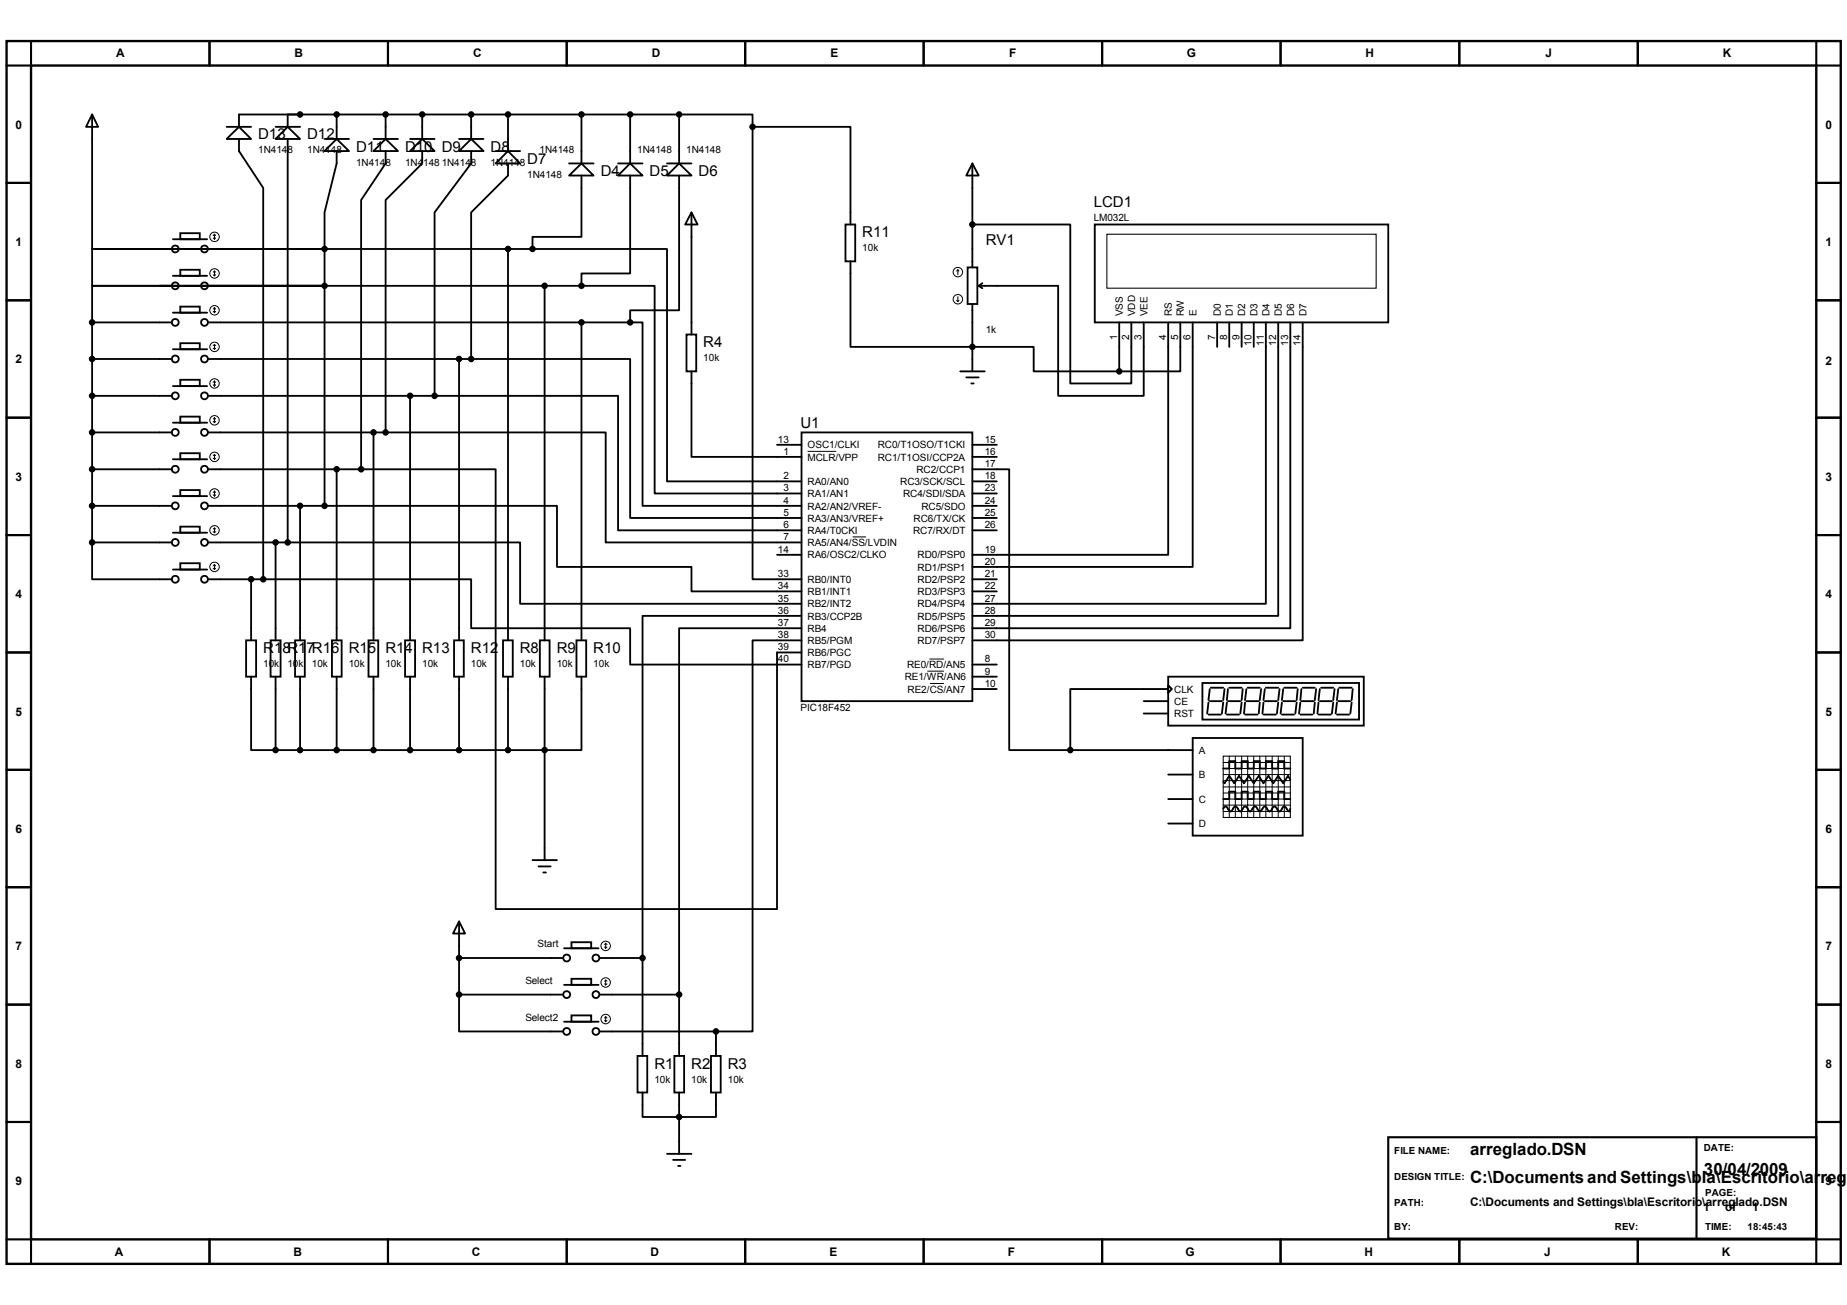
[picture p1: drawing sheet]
<svg xmlns="http://www.w3.org/2000/svg" width="297mm" height="210mm" viewBox="0 0 297 210" stroke-linecap="round" stroke-linejoin="round" font-family="sans-serif">
<path d="M1.1 6.6h294.9v196.7h-294.9zM5 10.5h287.1v188.8h-287.1z" fill="none" stroke="#000" stroke-width=".38"/>
<g fill="none" stroke="#000" stroke-width=".34">
<path d="M5 6.6v3.9h-3.9M33.7 6.6v3.9M62.4 6.6v3.9M91.1 6.6v3.9M119.8 6.6v3.9M148.5 6.6v3.9M177.2 6.6v3.9M205.9 6.6v3.9M234.7 6.6v3.9M263.4 6.6v3.9M292.1 6.6v3.9h3.9M1.1 29.4h3.9"/>
<path d="M292.1 29.4h3.9M1.1 48.3h3.9M292.1 48.3h3.9M1.1 67.2h3.9M292.1 67.2h3.9M1.1 86.1h3.9M292.1 86.1h3.9M1.1 104.9h3.9M292.1 104.9h3.9M1.1 123.8h3.9M292.1 123.8h3.9M1.1 142.7h3.9"/>
<path d="M292.1 142.7h3.9M1.1 161.6h3.9M292.1 161.6h3.9M1.1 199.3h3.9v4M1.1 180.5h3.9M33.7 199.3v4M62.4 199.3v4M91.1 199.3v4M119.8 199.3v4M148.5 199.3v4M177.2 199.3v4M205.9 199.3v4"/>
<path d="M223.3 182.9h68.8v16.3h-68.8zM234.7 199.3v4M263.4 199.3v4M272.8 182.9v16.3M292.1 180.5h3.9M296 199.3h-3.9v4"/>
</g>
<g fill="none" stroke="#000" stroke-width=".3">
<path d="M14.8 18.4l1 2h-2zM14.8 18.4v21.6h37.4h-37.4v6h37.4h-37.4v5.9M46.3 18.4v2M54.1 18.4v4M62 18.4v4M67.9 18.4v4M75.8 18.4v4M81.7 18.4v5.9M93.5 18.4v7.9M101.3 18.4v7.9M109.2 18.4h11.8v2M109.2 18.4v7.9"/>
<path d="M109.2 18.4h-70.8v2M27.8 38.5h5.5M29 37.5h3.1v1h-3.1zM36.4 22.4l2-2 2 2zM36.4 20.4h4M38.4 22.4v1.9l3.9 5.9v63M44.3 20.4h4M46.3 20.4l2 2h-4zM46.3 22.4v64.8M52.2 22.4h3.9M54.1 22.4l2 1.9h-3.9zM54.1 24.3v2l-1.9 7.9v47.2"/>
<path d="M60.1 22.4h3.9M62 22.4l2 1.9h-3.9zM62 24.3v2l-3.9 5.9v43.3M66 22.4h3.9M67.9 22.4l2 1.9h-3.9zM67.9 24.3v2l-5.9 5.9v37.4M73.8 24.3l2-1.9 2 1.9zM73.8 22.4h4M75.8 24.3v2l-5.9 7.9v29.5M79.7 24.3h3.9M81.7 24.3l1.9 2h-3.9zM81.7 26.3v1.9l-5.9 6v23.5"/>
<path d="M91.5 28.2l2-1.9 2 1.9zM91.5 26.3h4M93.5 28.2v9.9h-7.9v1.9M99.4 26.3h3.9M101.3 26.3l2 1.9h-3.9zM101.3 28.2v15.8h-7.8v2M107.3 26.3h3.9M109.2 26.3l2 1.9h-3.9zM109.2 28.2v21.7h-7.9v2M111.2 34.2l1 1.9h-2zM111.2 34.2v19.6M121 20.4h15.8v15.7"/>
<path d="M121 20.4v72.8h7.9M136 36.1h1.5v5.9h-1.5zM156.4 26.3l1 1.9h-2zM156.4 36.1h15.7v25.6h9.8v-9.8M156.4 26.3v16.7M176.1 36.1h47.2v15.8h-47.2zM14.8 51.9h12.8M14.8 57.7h12.8M14.8 51.9v35.3M25.7 40h59.9M25.7 46h67.8M27.8 44.4h5.5"/>
<path d="M27.8 50.3h5.5M27.8 56.2h5.5M29 43.4h3.1v1h-3.1zM29 49.3h3.1v1h-3.1zM29 55.2h3.1v1h-3.1zM33.5 51.9h67.8M33.5 57.7h42.3M73.8 57.7v45.3M75.8 57.7h25.5v25.6h27.6M81.7 40v63M85.6 40h21.7v37.4h21.6M87.6 46v57"/>
<path d="M93.5 46h11.8v33.4h23.6M93.5 51.9v51.1M101.3 51.9h2v29.5h25.6M110.4 53.8h1.6v5.9h-1.6zM111.2 59.7v13.8h17.7M136.8 42v13.8h29.4v3.9h13.8M154.4 59.7h4M155.6 43h1.6v5.9h-1.6zM156.4 48.9v10.8M157.4 46h12.8v17.7h13.7v-11.8M157.4 46l.6 .4M158 45.6l-.6 .4"/>
<path d="M180 51.9v7.8M187.9 51.9v37.3h-31.5M189.8 51.9v7.8h-9.8M191.8 51.9v39.3h-35.4M195.7 51.9v3.9M197.7 51.9v3.9M199.7 51.9v3.9M201.6 51.9v3.9M203.6 51.9v45.2h-47.2M205.6 51.9v47.2h-49.2M207.5 51.9v49.1h-51.1M209.5 51.9v51.1h-53.1"/>
<path d="M14.8 63.7h12.8M14.8 69.6h12.8M14.8 75.5h12.8M27.8 62.1h5.5M27.8 68h5.5M27.8 73.9h5.5M27.8 79.8h5.5M29 61.1h3.1v1h-3.1zM29 67h3.1v1h-3.1zM29 72.9h3.1v1h-3.1zM29 78.8h3.1v1h-3.1zM33.5 63.7h36.4"/>
<path d="M33.5 69.6h28.5M33.5 75.5h24.6M54.1 75.5v27.5M58.1 75.5h21.6v70.7h45.3v-41.3h3.9M60.1 69.6v33.4M62 69.6h35.4v17.6h31.5M66 63.7v39.3M69.9 63.7h29.5v21.6h29.5M125 71.5h3.9M128.9 69.6h27.5v43.2h-27.5zM155.4 60.7h2M156.2 61.7h.4"/>
<path d="M156.4 75.5h5.9v45.1h9.8M156.4 73.5h3.9M156.4 77.4h3.9M156.4 79.4h3.9M156.4 71.5h3.9M14.8 87.2v6h12.8M14.8 81.4h12.8M14.8 87.2h12.8M27.8 85.7h5.5M27.8 91.6h5.5M29 84.7h3.1v1h-3.1zM29 90.6h3.1v1h-3.1z"/>
<path d="M33.5 81.4h18.7M33.5 87.2h12.8M33.5 93.2h8.8M40.4 93.2v9.8M42.3 93.2h33.5v7.8h25.5v5.9h27.6M44.3 87.2v15.8M46.3 87.2h37.3v9.9h45.3M48.3 81.4v21.6M52.2 81.4h37.4v9.8h21.6v3.9h17.7M125 89.2h3.9M128.9 99.1h-25.6v55M156.4 81.4h3.9"/>
<path d="M156.4 93.2h3.9M156.4 83.3h3.9M156.4 85.3h3.9M156.4 95.1h3.9M39.6 103h1.6v5.8h-1.6zM40.4 108.8v11.8h3.9M43.5 103h1.6v5.8h-1.6zM44.3 108.8v11.8M47.5 103h1.5v5.8h-1.5zM48.3 108.8v11.8M53.4 103h1.5v5.8h-1.5zM54.1 108.8v11.8"/>
<path d="M59.3 103h1.5v5.8h-1.5zM60.1 108.8v11.8M65.1 103h1.7v5.8h-1.7zM66 108.8v11.8M73 103h1.6v5.8h-1.6zM73.8 108.8v11.8M80.9 103h1.6v5.8h-1.6zM81.7 108.8v11.8M86.8 103h1.6v5.8h-1.6zM87.6 108.8v29.5M92.7 103h1.6v5.8h-1.6zM93.5 108.8v11.8h-49.2"/>
<path d="M128.9 101h-19.7v59M128.9 103h-7.9v62.9h-5.9M156.4 106.9h3.9M156.4 108.8h3.9M156.4 110.8h3.9M183.9 112.8h4M183.9 114.8h4M187.9 108.8h31.4v7.9h-31.4zM187.9 110.2l.6 .6-.6 .6zM187.9 110.8h-15.8v9.8M191.8 118.7h17.7v15.7h-17.7zM193.4 109.9h25.2v5.8h-25.2z"/>
<path d="M194.3 113l-.2 1.8M194.3 114.9h2M194.6 110.8l-.3 1.8M194.6 112.8h1.9M194.7 110.6h2M196.7 113l-.2 1.8M196.9 110.8l-.2 1.8M197.3 114.9h2M197.3 113l-.2 1.8M197.5 112.8h2M197.5 110.8l-.2 1.8M197.7 110.6h2"/>
<path d="M199.7 113l-.2 1.8M199.9 110.8l-.2 1.8M200.2 114.9h2M200.2 113l-.1 1.8M200.4 112.8h2M200.4 110.8l-.2 1.8M200.7 110.6h1.9M202.6 113l-.2 1.8M202.8 110.8l-.2 1.8M203.2 114.9h2M203.2 113l-.2 1.8M203.4 112.8h2"/>
<path d="M203.4 110.8l-.2 1.8M203.6 110.6h2M205.6 113l-.2 1.8M205.8 110.8l-.2 1.8M206.2 114.9h1.9M206.2 113l-.3 1.8M206.4 112.8h1.9M206.4 110.8l-.2 1.8M206.5 110.6h2M208.5 113l-.2 1.8M208.7 110.8l-.2 1.8M209.1 114.9h2"/>
<path d="M209.1 113l-.2 1.8M209.3 112.8h2M209.3 110.8l-.2 1.8M209.5 110.6h2M211.5 113l-.2 1.8M211.7 110.8l-.2 1.8M212 114.9h2M212 113l-.1 1.8M212.3 112.8h1.9M212.3 110.8l-.3 1.8M212.5 110.6h1.9M214.4 113l-.2 1.8"/>
<path d="M214.6 110.8l-.2 1.8M215 114.9h2M215 113l-.2 1.8M215.2 112.8h2M215.2 110.8l-.2 1.8M215.4 110.6h2M217.4 113l-.2 1.8M217.5 110.8l-.1 1.8M85.6 138.3h4M86.6 139.4h2M172.1 120.6h19.7M187.9 128.5h3.9"/>
<path d="M187.9 124.6h3.9M187.9 132.5h3.9M196.7 130.1l.4-.4 .8 .8 .3-.3a.46 .46 0 0 1 .5-.5 .46 .46 0 0 1 .4 .5l.4 .3 .3-.3a.46 .46 0 0 1 .5-.5 .46 .46 0 0 1 .4 .5l.3 .3 .4-.3a.46 .46 0 0 1 .4-.5 .46 .46 0 0 1 .5 .5l.3 .3 .8-.8 .8 .8 .8-.8 .8 .8 .7-.8 .8 .8 .2-.4M196.7 123.6h1v-1.2h1v1.2h1v-1.2h1v1.2h.9v-1.2h1v1.2h1v-1.2h1v1.2h1v-1.2h.9v1.2h1M196.7 128.5h1v-1.2h1v1.2h1v-1.2h1v1.2h.9v-1.2h1v1.2h1v-1.2h1v1.2h1v-1.2h.9v1.2h1M207.5 125.4l-.4-.6-.7 1.2-.8-1.2-.8 1.2-.8-1.2-.8 1.2-.8-1.2-.8 1.2-.8-1.2-.7 1.2-.8-1.2-.8 1.2-.8-1.2-.8 1.2-.2-.2M73.8 148.2l1 2h-1.9zM73.8 160v5.9h16.7M73.8 154.1h16.7M73.8 148.2v11.8M73.8 160h16.7M87.4 140.3h.4"/>
<path d="M90.7 152.5h5.6M90.7 158.4h5.6M91.9 151.6h3.2v.9h-3.2zM91.9 157.4h3.2v1h-3.2zM96.4 154.1h6.9M96.4 160h12.8M103.3 154.1v15.7M109.2 160v9.8M90.7 164.3h5.6M91.9 163.3h3.2v1h-3.2zM96.4 165.9h18.7M102.5 169.8h1.6v5.9h-1.6z"/>
<path d="M103.3 175.7v4h11.8v-4M108.5 169.8h1.5v5.9h-1.5zM109.2 175.7v9.9M114.3 169.8h1.6v5.9h-1.6zM115.1 165.9v3.9M107.3 185.6h3.9M108.2 186.6h2M109 187.5h.4"/>
<circle cx="48.3" cy="18.4" r=".38"/>
<circle cx="54.1" cy="18.4" r=".38"/>
<circle cx="62" cy="18.4" r=".38"/>
<circle cx="67.9" cy="18.4" r=".38"/>
<circle cx="75.8" cy="18.4" r=".38"/>
<circle cx="81.7" cy="18.4" r=".38"/>
<circle cx="93.5" cy="18.4" r=".38"/>
<circle cx="101.3" cy="18.4" r=".38"/>
<circle cx="109.2" cy="18.4" r=".38"/>
<circle cx="121" cy="20.4" r=".38"/>
<circle cx="156.4" cy="36.1" r=".38"/>
<circle cx="14.8" cy="57.7" r=".38"/>
<circle cx="14.8" cy="51.9" r=".38"/>
<circle cx="28.2" cy="40" r=".56"/>
<circle cx="28.2" cy="57.7" r=".56"/>
<circle cx="28.2" cy="51.9" r=".56"/>
<circle cx="28.2" cy="46" r=".56"/>
<circle cx="32.9" cy="40" r=".56"/>
<circle cx="32.9" cy="51.9" r=".56"/>
<circle cx="32.9" cy="57.7" r=".56"/>
<circle cx="32.9" cy="46" r=".56"/>
<circle cx="52.2" cy="46" r=".38"/>
<circle cx="52.2" cy="40" r=".38"/>
<circle cx="73.8" cy="57.7" r=".38"/>
<circle cx="75.8" cy="57.7" r=".38"/>
<circle cx="81.7" cy="40" r=".38"/>
<circle cx="85.6" cy="40" r=".38"/>
<circle cx="87.6" cy="46" r=".38"/>
<circle cx="93.5" cy="51.9" r=".38"/>
<circle cx="93.5" cy="46" r=".38"/>
<circle cx="101.3" cy="51.9" r=".38"/>
<circle cx="156.4" cy="55.8" r=".38"/>
<circle cx="180" cy="59.7" r=".38"/>
<circle cx="14.8" cy="69.5" r=".38"/>
<circle cx="14.8" cy="63.7" r=".38"/>
<circle cx="14.8" cy="75.5" r=".38"/>
<circle cx="28.2" cy="63.7" r=".56"/>
<circle cx="28.2" cy="75.5" r=".56"/>
<circle cx="28.2" cy="69.5" r=".56"/>
<circle cx="32.9" cy="63.7" r=".56"/>
<circle cx="32.9" cy="69.5" r=".56"/>
<circle cx="32.9" cy="75.5" r=".56"/>
<circle cx="54.1" cy="75.5" r=".38"/>
<circle cx="58.1" cy="75.5" r=".38"/>
<circle cx="60.1" cy="69.5" r=".38"/>
<circle cx="62" cy="69.5" r=".38"/>
<circle cx="66" cy="63.7" r=".38"/>
<circle cx="69.9" cy="63.7" r=".38"/>
<circle cx="14.8" cy="87.2" r=".38"/>
<circle cx="14.8" cy="81.4" r=".38"/>
<circle cx="28.2" cy="93.2" r=".56"/>
<circle cx="28.2" cy="81.4" r=".56"/>
<circle cx="28.2" cy="87.2" r=".56"/>
<circle cx="32.9" cy="87.2" r=".56"/>
<circle cx="32.9" cy="93.2" r=".56"/>
<circle cx="32.9" cy="81.4" r=".56"/>
<circle cx="40.4" cy="93.2" r=".38"/>
<circle cx="42.3" cy="93.2" r=".38"/>
<circle cx="44.3" cy="87.2" r=".38"/>
<circle cx="46.3" cy="87.2" r=".38"/>
<circle cx="48.3" cy="81.4" r=".38"/>
<circle cx="52.2" cy="81.4" r=".38"/>
<circle cx="44.3" cy="120.6" r=".38"/>
<circle cx="48.3" cy="120.6" r=".38"/>
<circle cx="54.1" cy="120.6" r=".38"/>
<circle cx="60.1" cy="120.6" r=".38"/>
<circle cx="66" cy="120.6" r=".38"/>
<circle cx="73.8" cy="120.6" r=".38"/>
<circle cx="81.7" cy="120.6" r=".38"/>
<circle cx="87.6" cy="120.6" r=".38"/>
<circle cx="172.1" cy="120.6" r=".38"/>
<circle cx="73.8" cy="154.1" r=".38"/>
<circle cx="73.8" cy="160" r=".38"/>
<circle cx="91.1" cy="154.1" r=".56"/>
<circle cx="91.1" cy="160" r=".56"/>
<circle cx="95.8" cy="160" r=".56"/>
<circle cx="95.8" cy="154.1" r=".56"/>
<circle cx="103.3" cy="154.1" r=".38"/>
<circle cx="109.2" cy="160" r=".38"/>
<circle cx="91.1" cy="165.9" r=".56"/>
<circle cx="95.8" cy="165.9" r=".56"/>
<circle cx="109.2" cy="179.7" r=".38"/>
<circle cx="115.1" cy="165.9" r=".38"/>
</g>
<path d="M178 37.7h43.3v8.7h-43.3zM196.7 121.6h10.8v9.9h-10.8z" fill="none" stroke="#000" stroke-width=".17"/>
<g fill="none" stroke="#000" stroke-width=".16">
<path d="M34.3 38.3l.2 .2M34.5 37.7v.8M34.5 37.7l-.2 .2M34.5 37.7l.2 .2M34.7 38.3l-.2 .2M34.3 44.2l.2 .2M34.3 50.1l.2 .2M34.3 56l.2 .2M34.5 43.6v.8M34.5 49.5v.8M34.5 55.4v.8M34.5 43.6l-.2 .2"/>
<path d="M34.5 43.6l.2 .2M34.5 49.5l-.2 .2M34.5 49.5l.2 .2M34.5 55.4l-.2 .2M34.5 55.4l.2 .2M34.7 44.2l-.2 .2M34.7 50.1l-.2 .2M34.7 56l-.2 .2M153.8 48.3l.2 .2M154 43.4l-.2 .2M154 43.4l.2 .2M154 43.4v.8"/>
<path d="M154 47.7v.8M154.2 48.3l-.2 .2M34.3 61.9l.2 .2M34.3 67.8l.2 .2M34.3 73.7l.2 .2M34.3 79.6l.2 .2M34.5 61.3v.8M34.5 67.2v.8M34.5 73.1v.8M34.5 79v.8M34.5 61.3l-.2 .2M34.5 61.3l.2 .2"/>
<path d="M34.5 67.2l-.2 .2M34.5 67.2l.2 .2M34.5 73.1l-.2 .2M34.5 73.1l.2 .2M34.5 79l-.2 .2M34.5 79l.2 .2M34.7 61.9l-.2 .2M34.7 67.8l-.2 .2M34.7 73.7l-.2 .2M34.7 79.6l-.2 .2M34.3 85.5l.2 .2M34.3 91.4l.2 .2"/>
<path d="M34.5 84.9v.8M34.5 90.8v.8M34.5 84.9l-.2 .2M34.5 84.9l.2 .2M34.5 90.8l-.2 .2M34.5 90.8l.2 .2M34.7 85.5l-.2 .2M34.7 91.4l-.2 .2M196.7 124.6h10.9M196.7 122.6h10.9M196.7 123.6h10.9M196.7 125.6h10.9"/>
<path d="M196.7 127.6h10.9M196.7 128.5h10.9M196.7 129.5h10.9M196.7 130.5h10.9M196.7 126.6h10.9M197.7 121.6v9.9M198.7 121.6v9.9M199.7 121.6v9.9M200.7 121.6v9.9M201.6 121.6l.1 9.9M202.6 121.6v9.9M203.6 121.6v9.9"/>
<path d="M204.6 121.6v9.9M205.6 121.6v9.9M206.5 121.6l.1 9.9M97.2 152.3l.2 .2M97.2 158.2l.2 .2M97.4 151.7v.8M97.4 157.6v.8M97.4 151.7l-.2 .2M97.4 151.7l.2 .2M97.4 157.6l-.2 .2M97.4 157.6l.2 .2M97.6 152.3l-.2 .2"/>
<path d="M97.6 158.2l-.2 .2M97.2 164.1l.2 .2M97.4 163.5v.8M97.4 163.5l-.2 .2M97.4 163.5l.2 .2M97.6 164.1l-.2 .2"/>
<circle cx="34.5" cy="38.1" r=".76"/>
<circle cx="34.5" cy="55.8" r=".76"/>
<circle cx="34.5" cy="44" r=".76"/>
<circle cx="34.5" cy="49.9" r=".76"/>
<circle cx="154.1" cy="43.8" r=".76"/>
<circle cx="154.1" cy="48.1" r=".76"/>
<circle cx="34.5" cy="73.5" r=".76"/>
<circle cx="34.5" cy="61.7" r=".76"/>
<circle cx="34.5" cy="67.6" r=".76"/>
<circle cx="34.5" cy="79.4" r=".76"/>
<circle cx="34.5" cy="91.2" r=".76"/>
<circle cx="34.5" cy="85.3" r=".76"/>
<circle cx="97.4" cy="152.1" r=".76"/>
<circle cx="97.4" cy="158" r=".76"/>
<circle cx="97.4" cy="163.9" r=".76"/>
</g>
<g fill="#000">
<circle cx="48.3" cy="18.4" r=".38"/>
<circle cx="54.1" cy="18.4" r=".38"/>
<circle cx="62" cy="18.4" r=".38"/>
<circle cx="67.9" cy="18.4" r=".38"/>
<circle cx="75.8" cy="18.4" r=".38"/>
<circle cx="81.7" cy="18.4" r=".38"/>
<circle cx="93.5" cy="18.4" r=".38"/>
<circle cx="101.3" cy="18.4" r=".38"/>
<circle cx="109.2" cy="18.4" r=".38"/>
<circle cx="121" cy="20.4" r=".38"/>
<circle cx="156.4" cy="36.1" r=".38"/>
<circle cx="14.8" cy="57.7" r=".38"/>
<circle cx="14.8" cy="51.9" r=".38"/>
<circle cx="52.2" cy="46" r=".38"/>
<circle cx="52.2" cy="40" r=".38"/>
<circle cx="73.8" cy="57.7" r=".38"/>
<circle cx="75.8" cy="57.7" r=".38"/>
<circle cx="81.7" cy="40" r=".38"/>
<circle cx="85.6" cy="40" r=".38"/>
<circle cx="87.6" cy="46" r=".38"/>
<circle cx="93.5" cy="51.9" r=".38"/>
<circle cx="93.5" cy="46" r=".38"/>
<circle cx="101.3" cy="51.9" r=".38"/>
<circle cx="156.4" cy="55.8" r=".38"/>
<circle cx="180" cy="59.7" r=".38"/>
<circle cx="14.8" cy="69.5" r=".38"/>
<circle cx="14.8" cy="63.7" r=".38"/>
<circle cx="14.8" cy="75.5" r=".38"/>
<circle cx="54.1" cy="75.5" r=".38"/>
<circle cx="58.1" cy="75.5" r=".38"/>
<circle cx="60.1" cy="69.5" r=".38"/>
<circle cx="62" cy="69.5" r=".38"/>
<circle cx="66" cy="63.7" r=".38"/>
<circle cx="69.9" cy="63.7" r=".38"/>
<circle cx="14.8" cy="87.2" r=".38"/>
<circle cx="14.8" cy="81.4" r=".38"/>
<circle cx="40.4" cy="93.2" r=".38"/>
<circle cx="42.3" cy="93.2" r=".38"/>
<circle cx="44.3" cy="87.2" r=".38"/>
<circle cx="46.3" cy="87.2" r=".38"/>
<circle cx="48.3" cy="81.4" r=".38"/>
<circle cx="52.2" cy="81.4" r=".38"/>
<circle cx="44.3" cy="120.6" r=".38"/>
<circle cx="48.3" cy="120.6" r=".38"/>
<circle cx="54.1" cy="120.6" r=".38"/>
<circle cx="60.1" cy="120.6" r=".38"/>
<circle cx="66" cy="120.6" r=".38"/>
<circle cx="73.8" cy="120.6" r=".38"/>
<circle cx="81.7" cy="120.6" r=".38"/>
<circle cx="87.6" cy="120.6" r=".38"/>
<circle cx="172.1" cy="120.6" r=".38"/>
<circle cx="73.8" cy="154.1" r=".38"/>
<circle cx="73.8" cy="160" r=".38"/>
<circle cx="103.3" cy="154.1" r=".38"/>
<circle cx="109.2" cy="160" r=".38"/>
<circle cx="109.2" cy="179.7" r=".38"/>
<circle cx="115.1" cy="165.9" r=".38"/>
</g>
<path d="M129.9 72.6h4.6M137.1 86.4h2.2M149.1 107.9h2.7M149.5 106h2.3M149.6 109.9h2.2" fill="none" stroke="#010101" stroke-width=".16"/>
<g font-size="2.7">
<text x="236.4" y="185.8">arreglado.DSN</text>
<text x="236.4" y="190.2">C:\Documents and Settings\bla\Escritorio\arregla</text>
<text x="274" y="188.9">30/04/2009</text>
</g>
<g font-size="2.4">
<text x="41.5" y="22.4">D13</text>
<text x="49.4" y="22.4">D12</text>
<text x="57.3" y="24.4">D11</text>
<text x="65.1" y="24.4">D10 D9</text>
<text x="78.9" y="24.4">D8</text>
<text x="84.8" y="26.4">D7</text>
<text x="96.6" y="28.3">D4</text>
<text x="104.5" y="28.3">D5</text>
<text x="112.3" y="28.3">D6</text>
<text x="175.9" y="33.2">LCD1</text>
<text x="138.7" y="38.2">R11</text>
<text x="158.5" y="39.4">RV1</text>
<text x="113.1" y="55.9">R4</text>
<text x="128.7" y="68.9">U1</text>
<text x="42.3" y="105">R18R17R16</text>
<text x="56.1" y="105">R15</text>
<text x="62" y="105">R14</text>
<text x="67.9" y="105">R13</text>
<text x="75.7" y="105">R12</text>
<text x="83.6" y="105">R8</text>
<text x="89.5" y="105">R9</text>
<text x="95.4" y="105">R10</text>
<text x="105.2" y="171.9">R1</text>
<text x="111.2" y="171.9">R2</text>
<text x="117" y="171.9">R3</text>
</g>
<g font-size="1.9">
<text x="18.7" y="9.1">A</text>
<text x="47.4" y="9.1">B</text>
<text x="76.1" y="9.1">C</text>
<text x="104.8" y="9.1">D</text>
<text x="133.6" y="9.1">E</text>
<text x="162.3" y="9.1">F</text>
<text x="190.9" y="9.1">G</text>
<text x="219.6" y="9.1">H</text>
<text x="248.5" y="9.1">J</text>
<text x="277.1" y="9.1">K</text>
<text x="2.5" y="20.7">0</text>
<text x="293.6" y="20.7">0</text>
<text x="2.5" y="39.6">1</text>
<text x="293.6" y="39.6">1</text>
<text x="2.5" y="58.5">2</text>
<text x="293.6" y="58.7">2</text>
<text x="2.5" y="77.3">3</text>
<text x="293.6" y="77.3">3</text>
<text x="2.5" y="96.2">4</text>
<text x="293.6" y="96.2">4</text>
<text x="2.5" y="115.1">5</text>
<text x="293.6" y="115.1">5</text>
<text x="2.5" y="134">6</text>
<text x="293.6" y="134">6</text>
<text x="2.5" y="152.9">7</text>
<text x="293.6" y="152.9">7</text>
<text x="2.5" y="171.7">8</text>
<text x="293.6" y="171.7">8</text>
<text x="2.5" y="190.6">9</text>
<text x="293.6" y="190.6">9</text>
<text x="236.4" y="194.1">C:\Documents and Settings\bla\Escritorio\arreglado.DSN</text>
<text x="273.9" y="194.9">1</text>
<text x="277.4" y="194.9">of</text>
<text x="281.8" y="194.9">1</text>
<text x="18.5" y="202">A</text>
<text x="47.2" y="202">B</text>
<text x="75.9" y="202">C</text>
<text x="104.6" y="202">D</text>
<text x="133.4" y="202">E</text>
<text x="162.1" y="202">F</text>
<text x="190.7" y="202">G</text>
<text x="219.5" y="202">H</text>
<text x="248.3" y="202">J</text>
<text x="276.9" y="202">K</text>
</g>
<g font-size="1.6">
<text x="41.5" y="24.7">1N4148</text>
<text x="49.4" y="24.7">1N4148</text>
<text x="57.3" y="26.6">1N4148</text>
<text x="65.1" y="26.6">1N4148</text>
<text x="71" y="26.6">1N4148</text>
<text x="78.9" y="26.6">1N4148</text>
<text x="84.8" y="28.6">1N4148</text>
<text x="86.8" y="24.7">1N4148</text>
<text x="102.5" y="24.7">1N4148</text>
<text x="110.4" y="24.7">1N4148</text>
<text x="175.9" y="35.5">LM032L</text>
<text x="138.7" y="40.4">10k</text>
<text x="158.5" y="53.5">1k</text>
<text x="180.6" y="50.9" transform="rotate(-90 180.6 50.9)">VSS</text>
<text x="182.5" y="50.9" transform="rotate(-90 182.5 50.9)">VDD</text>
<text x="184.5" y="50.9" transform="rotate(-90 184.5 50.9)">VEE</text>
<text x="188.5" y="50.9" transform="rotate(-90 188.5 50.9)">RS</text>
<text x="190.4" y="50.9" transform="rotate(-90 190.4 50.9)">RW</text>
<text x="192.4" y="50.9" transform="rotate(-90 192.4 50.9)">E</text>
<text x="196.3" y="50.9" transform="rotate(-90 196.3 50.9)">D0</text>
<text x="198.3" y="50.9" transform="rotate(-90 198.3 50.9)">D1</text>
<text x="200.3" y="50.9" transform="rotate(-90 200.3 50.9)">D2</text>
<text x="202.2" y="50.9" transform="rotate(-90 202.2 50.9)">D3</text>
<text x="204.2" y="50.9" transform="rotate(-90 204.2 50.9)">D4</text>
<text x="206.2" y="50.9" transform="rotate(-90 206.2 50.9)">D5</text>
<text x="208.1" y="50.9" transform="rotate(-90 208.1 50.9)">D6</text>
<text x="210.1" y="50.9" transform="rotate(-90 210.1 50.9)">D7</text>
<text x="113.1" y="58.1">10k</text>
<text x="179.7" y="54.7" transform="rotate(-90 179.7 54.7)">1</text>
<text x="181.6" y="54.7" transform="rotate(-90 181.6 54.7)">2</text>
<text x="183.6" y="54.7" transform="rotate(-90 183.6 54.7)">3</text>
<text x="187.5" y="54.7" transform="rotate(-90 187.5 54.7)">4</text>
<text x="189.5" y="54.7" transform="rotate(-90 189.5 54.7)">5</text>
<text x="191.5" y="54.7" transform="rotate(-90 191.5 54.7)">6</text>
<text x="195.4" y="54.7" transform="rotate(-90 195.4 54.7)">7</text>
<text x="197.4" y="54.7" transform="rotate(-90 197.4 54.7)">8</text>
<text x="199.3" y="54.7" transform="rotate(-90 199.3 54.7)">9</text>
<text x="201.3" y="55.6" transform="rotate(-90 201.3 55.6)">10</text>
<text x="203.2" y="55.6" transform="rotate(-90 203.2 55.6)">11</text>
<text x="205.2" y="55.6" transform="rotate(-90 205.2 55.6)">12</text>
<text x="207.2" y="55.6" transform="rotate(-90 207.2 55.6)">13</text>
<text x="209.2" y="55.6" transform="rotate(-90 209.2 55.6)">14</text>
<text x="125.1" y="71.2">13</text>
<text x="158.4" y="71.2">15</text>
<text x="126" y="77.1">2</text>
<text x="126" y="73.2">1</text>
<text x="129.9" y="74.1">MCLR/VPP</text>
<text x="129.9" y="72.1">OSC1/CLKI</text>
<text x="141.2" y="72.1">RC0/T1OSO/T1CKI</text>
<text x="141.2" y="74.1">RC1/T1OSI/CCP2A</text>
<text x="147.4" y="76.1">RC2/CCP1</text>
<text x="158.4" y="75.1">17</text>
<text x="158.4" y="77.1">18</text>
<text x="158.4" y="73.2">16</text>
<text x="126" y="79">3</text>
<text x="126" y="81">4</text>
<text x="126" y="83">5</text>
<text x="129.9" y="78">RA0/AN0</text>
<text x="129.9" y="80">RA1/AN1</text>
<text x="129.9" y="82">RA2/AN2/VREF-</text>
<text x="129.9" y="83.9">RA3/AN3/VREF+</text>
<text x="144.8" y="78">RC3/SCK/SCL</text>
<text x="145.2" y="80">RC4/SDI/SDA</text>
<text x="146.9" y="83.9">RC6/TX/CK</text>
<text x="148.2" y="82">RC5/SDO</text>
<text x="158.4" y="81">24</text>
<text x="158.4" y="79">23</text>
<text x="158.4" y="83">25</text>
<text x="125.1" y="88.9">14</text>
<text x="126" y="85">6</text>
<text x="126" y="86.9">7</text>
<text x="129.9" y="85.9">RA4/T0CKI</text>
<text x="129.9" y="87.8">RA5/AN4/SS/LVDIN</text>
<text x="129.9" y="89.8">RA6/OSC2/CLKO</text>
<text x="146.9" y="85.9">RC7/RX/DT</text>
<text x="147.6" y="89.8">RD0/PSP0</text>
<text x="158.4" y="85">26</text>
<text x="158.4" y="88.9">19</text>
<text x="125.1" y="92.8">33</text>
<text x="125.1" y="94.8">34</text>
<text x="129.9" y="93.8">RB0/INT0</text>
<text x="129.9" y="95.7">RB1/INT1</text>
<text x="147.6" y="91.8">RD1/PSP1</text>
<text x="147.6" y="93.8">RD2/PSP2</text>
<text x="147.6" y="95.7">RD3/PSP3</text>
<text x="158.4" y="90.8">20</text>
<text x="158.4" y="92.8">21</text>
<text x="158.4" y="94.8">22</text>
<text x="125.1" y="96.8">35</text>
<text x="125.1" y="98.7">36</text>
<text x="125.1" y="100.7">37</text>
<text x="129.9" y="97.7">RB2/INT2</text>
<text x="129.9" y="99.7">RB3/CCP2B</text>
<text x="129.9" y="101.6">RB4</text>
<text x="147.6" y="97.7">RD4/PSP4</text>
<text x="147.6" y="99.7">RD5/PSP5</text>
<text x="147.6" y="101.6">RD6/PSP6</text>
<text x="158.4" y="96.8">27</text>
<text x="158.4" y="98.7">28</text>
<text x="158.4" y="100.7">29</text>
<text x="42.3" y="107.2">10k</text>
<text x="46.2" y="107.2">10k</text>
<text x="50.2" y="107.2">10k</text>
<text x="56.1" y="107.2">10k</text>
<text x="62" y="107.2">10k</text>
<text x="67.9" y="107.2">10k</text>
<text x="75.7" y="107.2">10k</text>
<text x="83.6" y="107.2">10k</text>
<text x="89.5" y="107.2">10k</text>
<text x="95.4" y="107.2">10k</text>
<text x="125.1" y="102.7">38</text>
<text x="125.1" y="104.6">39</text>
<text x="125.1" y="106.6">40</text>
<text x="129.9" y="103.6">RB5/PGM</text>
<text x="129.9" y="105.5">RB6/PGC</text>
<text x="129.9" y="107.5">RB7/PGD</text>
<text x="145.9" y="107.5">RE0/RD/AN5</text>
<text x="147.6" y="103.6">RD7/PSP7</text>
<text x="158.4" y="106.6">8</text>
<text x="158.4" y="102.7">30</text>
<text x="145.5" y="109.4">RE1/WR/AN6</text>
<text x="146" y="111.4">RE2/CS/AN7</text>
<text x="158.4" y="108.5">9</text>
<text x="158.4" y="110.5">10</text>
<text x="188.8" y="111.4">CLK</text>
<text x="188.8" y="113.4">CE</text>
<text x="128.7" y="114.4">PIC18F452</text>
<text x="188.8" y="115.4">RST</text>
<text x="192.8" y="121.2">A</text>
<text x="192.8" y="125.2">B</text>
<text x="192.8" y="129.1">C</text>
<text x="192.8" y="133.1">D</text>
<text x="86.4" y="152.4">Start</text>
<text x="84.5" y="158.3">Select</text>
<text x="84.5" y="164.2">Select2</text>
<text x="105.2" y="174.1">10k</text>
<text x="111.2" y="174.1">10k</text>
<text x="117" y="174.1">10k</text>
<text x="224.2" y="185.5">FILE NAME:</text>
<text x="274" y="185.2">DATE:</text>
<text x="224.2" y="189.8">DESIGN TITLE:</text>
<text x="224.2" y="193.9">PATH:</text>
<text x="224.2" y="197.8">BY:</text>
<text x="259.7" y="197.9">REV:</text>
<text x="274.2" y="197.9">TIME:</text>
<text x="274.2" y="192.4">PAGE:</text>
<text x="281" y="197.9">18:45:43</text>
</g>
</svg>
